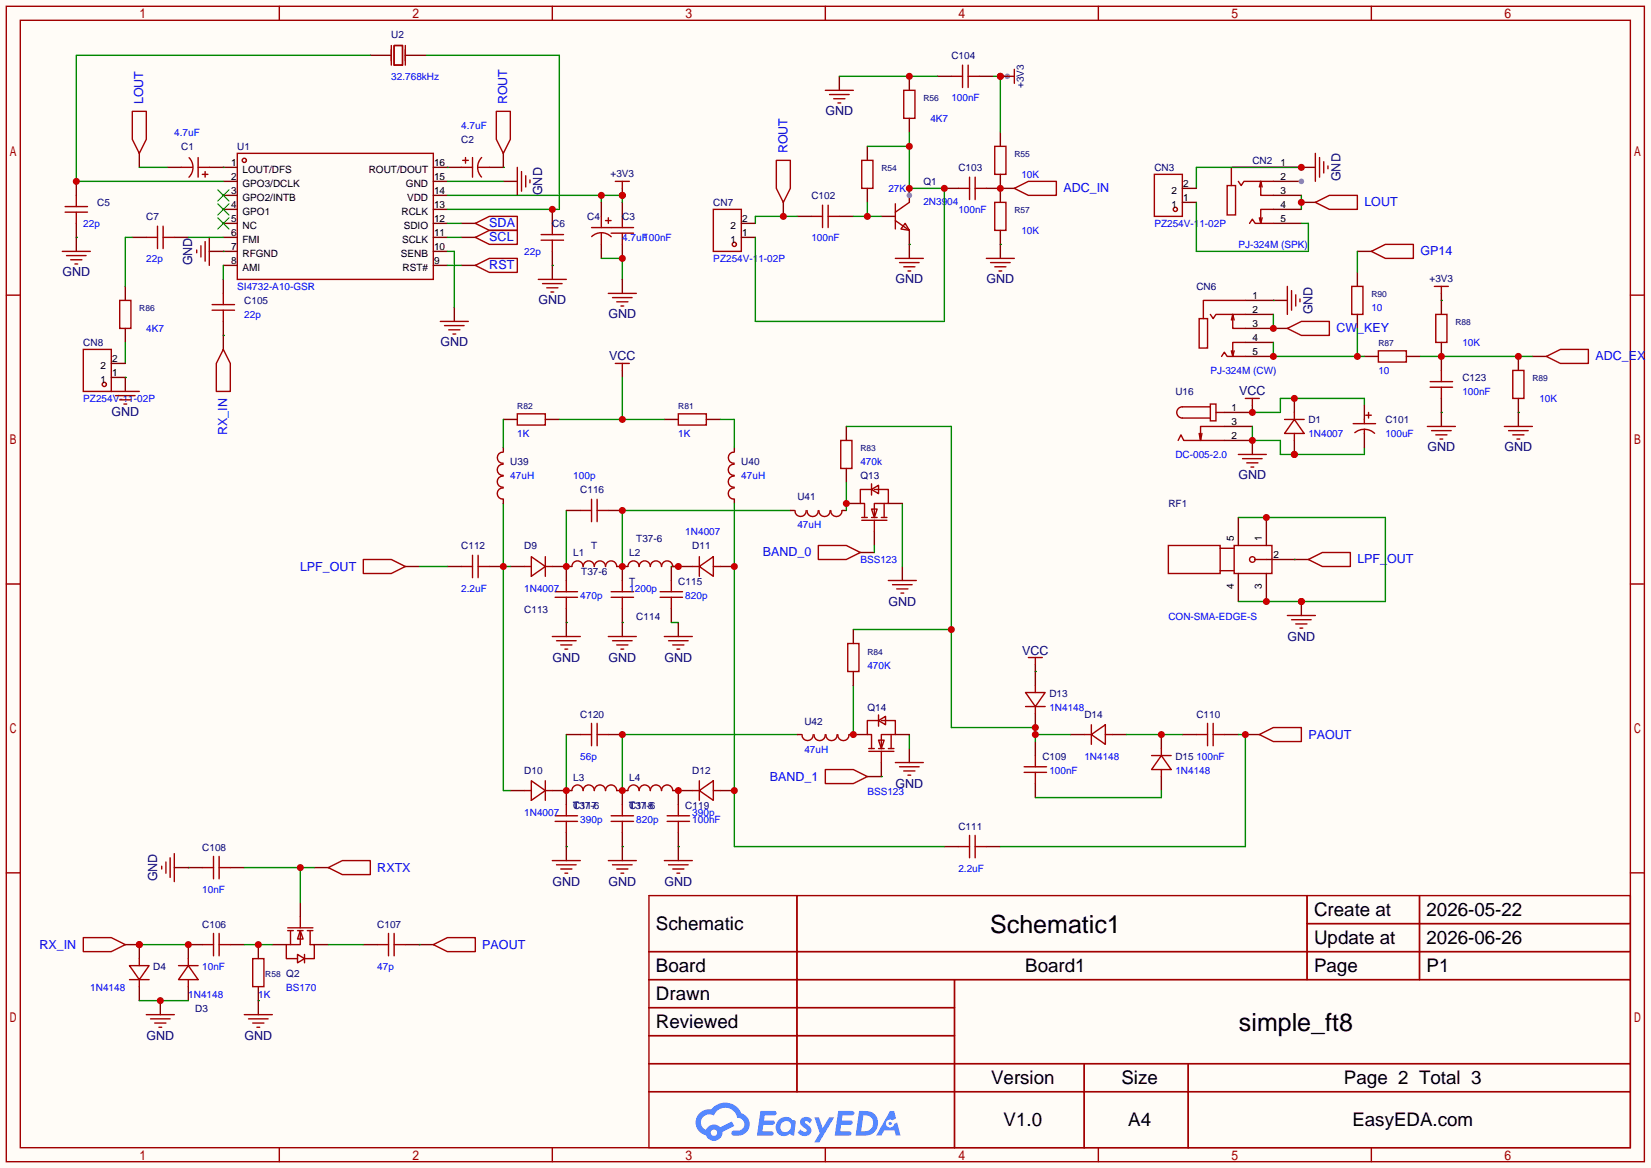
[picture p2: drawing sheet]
<svg xmlns="http://www.w3.org/2000/svg" width="300mm" height="212mm" viewBox="0 0 300 212" stroke-linecap="round" stroke-linejoin="round" font-family="sans-serif">
<path d="M0 0h299.5v211.8h-299.5z" fill="#fffcf7"/>
<g fill="none" stroke="#a10000" stroke-width=".25">
<path d="M1.1 1.1h297.2v209.6h-297.2zM3.7 3.7h292.1v204.5h-292.1zM50.7 1.1v2.6M100.2 1.1v2.6M149.7 1.1v2.6M199.3 1.1v2.6M248.8 1.1v2.6M1.1 53.5h2.6M295.8 53.5h2.5M1.1 105.9h2.6M295.8 105.9h2.5M1.1 158.3h2.6"/>
<path d="M295.8 158.3h2.5M117.7 162.4h178.1v45.8h-178.1zM117.7 172.6h178.1M117.7 177.7h178.1M144.6 162.4v35.6M173.2 177.7v30.5M237.1 162.4v15.3M237.1 167.5h58.7M257.5 162.4v15.3M117.7 182.8h55.5M117.7 192.9h178.1M117.7 187.8h55.5"/>
<path d="M117.7 198h178.1M196.7 192.9v15.3M215.6 192.9v15.3M50.7 208.2v2.5M100.2 208.2v2.5M149.7 208.2v2.5M199.3 208.2v2.5M248.8 208.2v2.5"/>
</g>
<g fill="#5487ff">
<path d="M145.5 202.8a1.3 1.3 0 0 1 1.8 .3l-.4 .6a.54 .54 0 0 0-.9-.2l.1 .2a1.58 1.58 0 0 1 1.1 1.6 1.43 1.43 0 0 1-2.5 .1l.5-.6a.64 .64 0 0 0 .5 .5 .64 .64 0 0 0 .7-.3l-.2-.2a1.6 1.6 0 0 1-1-1.6z"/>
<path d="M147.7 202.7h.9l.7 1.9 1.1-1.9h.9l-2.7 4.5h-.9l1-1.7z"/>
<path d="M138 201.5h1.6a1.31 1.31 0 0 1 1.2 .2 .4 .4 0 0 1-.3 .6h-1.8l-.1 .9h1.6a.4 .4 0 0 1 .4 .4 .4 .4 0 0 1-.4 .4h-1.7l-.2 1.2h.8a1.23 1.23 0 0 1 1.2 .2 .39 .39 0 0 1-.3 .6h-2.7z"/>
<path d="M152.1 201.5h1.6a1.32 1.32 0 0 1 1.3 .2 .39 .39 0 0 1-.4 .6h-1.7l-.2 .9h1.7a.4 .4 0 0 1 .3 .4 .4 .4 0 0 1-.4 .4h-1.7l-.2 1.2h.8a1.23 1.23 0 0 1 1.2 .2 .39 .39 0 0 1-.3 .6h-2.7z"/>
<path d="M161.5 201.5h.7l.4 1.3-.7 .4a.75 .75 0 0 0-1.1 .3 .75 .75 0 0 0 .5 1 .75 .75 0 0 0 .9-.6l.6-.3 .6 2.4h-.9l-.2-1h-1.9l-.5 1h-.9z"/>
<path d="M155.9 201.5l-.7 4.5h1.5a2.27 2.27 0 0 0 2.6-2.3 2.27 2.27 0 0 0-2.7-2.2zM156.6 202.3a1.5 1.5 0 0 1 1.8 1.5 1.5 1.5 0 0 1-1.9 1.4h-.3z"/>
<path d="M141.3 203.1a1.62 1.62 0 0 0-.4 2.1 1.62 1.62 0 0 0 2 .7l.4-.3 .3 .3 .5 .1 .3-2.5-.2-.3h-.4a1.58 1.58 0 0 0-2.5-.1zM141.9 203.6a.99 .99 0 0 1 1.6 .3 .99 .99 0 0 1-.9 1.4 .94 .94 0 0 1-1-.5 .94 .94 0 0 1 .3-1.2z"/>
<path d="M126.9 201.9a2.37 2.37 0 0 0 1.2 4 1.54 1.54 0 0 0 1.7 1 1.54 1.54 0 0 0 1.3-1.6l2.1-1.1-.5-.8-2 1.1a1.57 1.57 0 0 0-2.6 .4 1.5 1.5 0 0 1-.8-2.1 1.5 1.5 0 0 1 2.2-.5 2.23 2.23 0 0 1 2.3-1.4 2.23 2.23 0 0 1 2 1.8 1.16 1.16 0 0 1 1.2 1.1 1.16 1.16 0 0 1-1 1.3h-.7a.47 .47 0 0 0-.6 .3 .47 .47 0 0 0 .4 .6 2.23 2.23 0 0 0 2.3-.7 2.23 2.23 0 0 0 .4-2.3 2.16 2.16 0 0 0-1.3-1.1 3.2 3.2 0 0 0-5.4-.7l-1.2 .1zM129 205.4a.58 .58 0 0 1 1.1 0 .58 .58 0 0 1-1.1 0z"/>
<circle cx="161.5" cy="203.8" r=".28"/>
</g>
<g fill="none" stroke="#a10000" stroke-width=".25">
<path d="M71 8.3v3.5M71.5 8.3h1.5v3.5h-1.5zM73.5 8.3v3.5M24 20.2h2.5v5.1l-1.2 2.5-1.3-2.5zM32.9 30.4h2M34.3 28.6a2.54 2.54 0 0 1 0 3.5M35.9 28.6v3.5M35.9 30.4h2.1M36.7 31.6h1M37.2 31.1v1M43.1 27.8h35.5v22.9h-35.5zM83.7 30.4h2"/>
<path d="M83.9 29.1h1.1M84.5 28.6v1M85.7 28.6v3.5M86.7 30.4h2.1M87.4 28.6a2.54 2.54 0 0 0 0 3.5M90 20.2h2.6v5.1l-1.3 2.5-1.3-2.5zM93.9 30.4v5M94.6 31.1v3.6M95.4 31.9v2M96.1 32.6v.5M112.9 39.2v2.1M35.7 45.3v.5"/>
<path d="M36.4 44.6v2M37.2 43.8v3.6M38 43.1v5M79.9 58.3h5.1M80.6 59.1h3.6M81.4 59.8h2M110.9 42.3h4M110.9 41.3h4M112.9 42.3v2M82.2 60.6h.5"/>
<circle cx="44.3" cy="29.1" r=".38"/>
</g>
<g fill="none" stroke="#870000" stroke-width=".25">
<path d="M67.2 10h3.8M73.5 10h3.8M25.3 27.8v2.6M30.4 30.4h2.5M38 30.4h5.1M40.5 32.9h2.6M40.5 35.4h2.6M40.5 38h2.6M78.6 30.4h5.1M78.6 32.9h2.6M78.6 35.4h2.6M78.6 38h2.6"/>
<path d="M91.3 27.8v2.6h-2.5M91.3 32.9h2.6M112.9 36.7v2.5M38 45.6h5.1M40.5 40.5h2.6M40.5 43.1h2.6M40.5 48.1h2.6M78.6 40.5h2.6M78.6 43.1h2.6M78.6 45.6h2.6M78.6 48.1h2.6M82.4 55.8v2.5"/>
<path d="M112.9 44.3v2.6"/>
</g>
<path d="M39.5 34.4l2 2M39.5 37l2 2M39.5 39.5l2 2M41.5 34.4l-2 2M41.5 37l-2 2M41.5 39.5l-2 2" fill="none" stroke="#3c3" stroke-width=".25"/>
<path d="M67.2 10h-53.4v22.9h26.7M77.3 10h24.2v28h-20.3M25.3 30.4h5.1M40.5 30.4h.1M81.2 30.4h.1M81.2 35.4h31.7v1.3M91.3 30.4h.1M109.1 35.4v1.3M40.5 45.6h.1M81.2 45.6h1.2v10.2" fill="none" stroke="#008700" stroke-width=".25"/>
<g fill="#c00">
<circle cx="112.9" cy="35.4" r=".63"/>
<circle cx="109.1" cy="35.4" r=".63"/>
</g>
<path d="M109.1 39.2v2.1M110.4 39.5v1M107.3 41.3h3.6M107.3 42.9a2.54 2.54 0 0 1 3.6 0M109.1 42.3v2M109.9 40h1" fill="none" stroke="#a10000" stroke-width=".25"/>
<path d="M109.1 36.7v2.5M109.1 44.3v2.6" fill="none" stroke="#870000" stroke-width=".25"/>
<path d="M109.1 46.9h3.8v3.8" fill="none" stroke="#008700" stroke-width=".25"/>
<circle cx="112.9" cy="46.9" r=".63" fill="#c00"/>
<path d="M112.9 34.2v1.2" fill="none" stroke="#870000" stroke-width=".25"/>
<circle cx="112.9" cy="35.4" r=".63" fill="#c00"/>
<path d="M11.8 38.5h4.1M11.8 37.5h4.1M13.8 35.4v2.1M111.6 32.9h2.6M112.9 32.9v1.3M110.4 53.2h5M111.1 54h3.6M111.9 54.7h2M112.6 55.5h.6" fill="none" stroke="#a10000" stroke-width=".25"/>
<path d="M13.8 32.9v2.5M13.8 40.5v2.6M112.9 50.7v2.5" fill="none" stroke="#870000" stroke-width=".25"/>
<circle cx="13.8" cy="32.9" r=".63" fill="#c00"/>
<path d="M13.8 38.5v2M98.2 43.6h4M98.2 42.5h4M100.2 40.5v2" fill="none" stroke="#a10000" stroke-width=".25"/>
<path d="M100.2 38v2.5M100.2 45.6v2.5" fill="none" stroke="#870000" stroke-width=".25"/>
<circle cx="100.2" cy="38" r=".63" fill="#c00"/>
<g fill="none" stroke="#a10000" stroke-width=".25">
<path d="M11.3 45.6h5.1M12.1 46.4h3.5M12.8 47.1h2.1M13.6 47.9h.5M26.5 43.1h2.1M28.6 41v4.1M29.6 41v4.1M29.6 43.1h2M86.2 48.1l2.6-1.2h5.1v2.5h-5.1zM86.2 40.5l2.6-1.3h5.1v2.6h-5.1zM86.2 43.1l2.6-1.3h5.1v2.5h-5.1zM97.7 50.7h5"/>
<path d="M98.4 51.4h3.6M99.2 52.2h2M99.9 53h.6M100.2 43.6v2M212 98.9h9.4v5.1h-9.4zM221.4 99.4h2.5M223.9 98.9h6.9v5.1h-6.9zM221.4 103.5h2.5M227.7 101.5h2M237.4 101.5l2.5-1.3h5.1v2.5h-5.1z"/>
<circle cx="227.2" cy="101.5" r=".51"/>
</g>
<path d="M13.8 43.1v2.5M24 43.1h2.5M31.6 43.1h2.6M83.7 43.1h2.5M83.7 48.1h2.5M83.7 40.5h2.5M100.2 48.1v2.6M224.7 93.9v5M229.7 93.9v5M224.7 104v5.1M229.7 101.5h7.7M229.7 104v5.1" fill="none" stroke="#870000" stroke-width=".25"/>
<path d="M13.8 43.1h.1M34.2 43.1h6.3M81.2 43.1h2.5M81.2 40.5h2.5M81.2 48.1h2.5M100.2 48.1h.1M224.7 93.9h26.6v15.2h-26.6M234.8 101.5h.1" fill="none" stroke="#008700" stroke-width=".25"/>
<g fill="#c00">
<circle cx="229.7" cy="93.9" r=".63"/>
<circle cx="236.1" cy="109.1" r=".63"/>
<circle cx="229.7" cy="109.1" r=".63"/>
</g>
<path d="M236.1 109.1v2.5" fill="none" stroke="#870000" stroke-width=".25"/>
<circle cx="236.1" cy="109.1" r=".63" fill="#c00"/>
<path d="M228.5 33.9l.2-1v2.5h2.3M228.7 32.9l.3 1M229 39.5l-.3 1M231 38h-2.3v2.5l-.2-1M233.6 111.6h5M234.3 112.4h3.6M235.1 113.2h2M235.8 113.9h.5" fill="none" stroke="#a10000" stroke-width=".25"/>
<path d="M231 38h5.1M231 35.4h5.1M231 32.9h5.1M231 40.5h5.1" fill="none" stroke="#870000" stroke-width=".25"/>
<circle cx="236.1" cy="32.9" r=".51" fill="#999"/>
<path d="M231 30.4h5.1M222.1 74.8h5.1M222.1 77.3h5.1M222.1 79.9h5.1v2.5" fill="none" stroke="#870000" stroke-width=".25"/>
<g fill="none" stroke="#a10000" stroke-width=".25">
<path d="M222.6 33.7h1.6v5.3h-1.6zM224.7 32.9l.5 .8 .5-.8h5.3M231 30.4h-7.6v3.3M226.7 40.5l.5-.7 .5 .7h3.3M213.7 79.9l.5-1 .6 1h7.3M218.1 78.6l-.3 1.3M219.6 73.3h1v3h-1zM219.6 73.8h-5.1a1.02 1.02 0 0 0-1 1 1.02 1.02 0 0 0 1 1h5.1M220.6 74.8h1.5M222.1 77.3h-4.3v2.6l-.2-1.3M224.7 82.4h5M225.4 83.2h3.6"/>
<path d="M226.2 83.9h2M226.9 84.7h.6"/>
</g>
<path d="M227.2 77.3v2.6h5.1v2.5h15.2v-1.2" fill="none" stroke="#008700" stroke-width=".25"/>
<g fill="#c00">
<circle cx="227.2" cy="79.9" r=".63"/>
<circle cx="234.8" cy="82.4" r=".63"/>
</g>
<path d="M227.2 73.5v1.3M234.8 79.9v2.5" fill="none" stroke="#870000" stroke-width=".25"/>
<path d="M225.9 72.3h2.6M227.2 72.3v1.2" fill="none" stroke="#a10000" stroke-width=".25"/>
<circle cx="234.8" cy="82.4" r=".63" fill="#c00"/>
<path d="M234.8 72.3v2.5" fill="none" stroke="#870000" stroke-width=".25"/>
<path d="M233 76.1h3.6M234.8 76.1l1.8 2.5h-3.6zM234.8 74.8v1.3M234.8 78.6v1.3" fill="none" stroke="#a10000" stroke-width=".25"/>
<path d="M247.5 73.5v-1.2h-15.2v2.5h-5.1" fill="none" stroke="#008700" stroke-width=".25"/>
<g fill="#c00">
<circle cx="227.2" cy="74.8" r=".63"/>
<circle cx="234.8" cy="72.3" r=".63"/>
</g>
<path d="M236.1 30.4h2.5M236.1 36.7h2.5M247.5 73.5v2.6M247.5 78.6v2.6" fill="none" stroke="#870000" stroke-width=".25"/>
<path d="M238.6 27.8v5.1M239.4 28.6v3.5M240.2 29.3v2.1M240.9 30.1v.5M245.5 76.8h4.1M245.8 78.5a2.74 2.74 0 0 1 3.6 .1M247.5 76.1v.7M247.5 77.9v.7M247.8 75.3h1M248.3 74.8v1" fill="none" stroke="#a10000" stroke-width=".25"/>
<path d="M236.1 35.4v2.6" fill="none" stroke="#008700" stroke-width=".25"/>
<circle cx="236.1" cy="36.7" r=".63" fill="#c00"/>
<path d="M238.6 36.7l2.6-1.3h5.1v2.6h-5.1z" fill="none" stroke="#a10000" stroke-width=".25"/>
<path d="M236.1 30.4h-19.1v3.8" fill="none" stroke="#008700" stroke-width=".25"/>
<circle cx="236.1" cy="30.4" r=".63" fill="#c00"/>
<g fill="none" stroke="#a10000" stroke-width=".25">
<path d="M209.4 31.6h5.1v7.6h-5.1zM217.6 57.8h1.5v5.3h-1.5zM219.6 57l.5 .8 .5-.8h5.3M223.4 58l.2-1v2.6h2.3M223.6 57l.3 1M225.9 54.5h-7.6v3.3M233.6 51.9v5.1M234.3 52.7v3.6M235.1 53.5v2M235.8 54.2v.5M221.6 64.6l.5-.7 .5 .7h3.3M223.9 63.6l-.3 1"/>
<path d="M225.9 62.1h-2.3v2.5l-.2-1"/>
<circle cx="213.2" cy="38" r=".38"/>
</g>
<path d="M214.5 36.7h2.5M214.5 34.2h2.5M225.9 59.6h7.7M225.9 57h5.1M225.9 54.5h7.7M225.9 64.6h5.1M225.9 62.1h5.1" fill="none" stroke="#870000" stroke-width=".25"/>
<path d="M231 54.5h.1M231 57v2.6" fill="none" stroke="#008700" stroke-width=".25"/>
<circle cx="231" cy="59.6" r=".63" fill="#c00"/>
<g fill="none" stroke="#a10000" stroke-width=".25">
<path d="M164 16.4h2v5.1h-2zM172.6 13.8h2M174.6 11.8v4.1M175.6 11.8v4.1M175.6 13.8h2.1M129.4 38h5.1v7.6h-5.1zM147.2 39.2h2M149.2 37.2v4.1M150.2 37.2v4.1M150.2 39.2h2.1M156.3 29.1h2.1v5.1h-2.1zM162.4 37v4.5"/>
<path d="M165 36.7l-2.6 1.8M173.9 34.2h2M175.9 32.1v4.1M176.9 32.1v4.1M176.9 34.2h2M180.5 26.5h2v5.1h-2zM180.5 36.7h2v5.1h-2zM162.4 40l2.6 1.8M162.4 46.9h5.1M163.2 47.6h3.6M164 48.4h2M164.2 40.5l.8 1.3-1.6-.3z"/>
<path d="M164.7 49.1h.5M233.6 59.6l2.5-1.3h5.1v2.5h-5.1zM280.5 64.6l2.6-1.2h5.1v2.5h-5.1z"/>
<circle cx="133.2" cy="44.3" r=".38"/>
</g>
<g fill="none" stroke="#870000" stroke-width=".25">
<path d="M165 13.8v2.6M170.1 13.8h2.5M177.7 13.8h2.5M144.7 39.2h2.5M152.3 39.2h2.5M157.4 26.5v2.6M157.4 34.2v2.5M159.9 39.2h2.5M165 21.5v2.5M165 34.2v2.5M171.3 34.2h2.6M178.9 34.2h2.6"/>
<path d="M181.5 24v2.5M181.5 31.6v5.1M134.5 43.1h2.5M134.5 40.5h2.5M165 41.8v5.1M181.5 41.8v2.5M278 64.6h2.5"/>
</g>
<path d="M144.7 39.2h-7.7v1.3M154.8 39.2h5.1M157.4 36.7v2.5M165 44.3h.1" fill="none" stroke="#008700" stroke-width=".25"/>
<circle cx="157.4" cy="39.2" r=".63" fill="#c00"/>
<path d="M157.4 26.5h7.6M165 34.2h6.3v24.1h-34.3v-15.2M165 24v11.4" fill="none" stroke="#008700" stroke-width=".25"/>
<g fill="#c00">
<circle cx="171.3" cy="34.2" r=".63"/>
<circle cx="165" cy="34.2" r=".63"/>
<circle cx="165" cy="26.5" r=".63"/>
</g>
<circle cx="165" cy="35.4" r=".51" fill="#999"/>
<path d="M180.2 13.8h2.6M181.5 13.8v10.2M181.5 34.2h.1" fill="none" stroke="#008700" stroke-width=".25"/>
<circle cx="181.5" cy="13.8" r=".63" fill="#c00"/>
<circle cx="182.8" cy="13.8" r=".51" fill="#999"/>
<path d="M152.3 13.8v2.6" fill="none" stroke="#870000" stroke-width=".25"/>
<path d="M149.7 16.4h5.1M150.5 17.1h3.6M151.3 17.9h2M152 18.7h.5" fill="none" stroke="#a10000" stroke-width=".25"/>
<path d="M152.3 13.8h17.8" fill="none" stroke="#008700" stroke-width=".25"/>
<circle cx="165" cy="13.8" r=".63" fill="#c00"/>
<path d="M181.5 13.8h1.3" fill="none" stroke="#870000" stroke-width=".25"/>
<circle cx="181.5" cy="13.8" r=".63" fill="#c00"/>
<path d="M182.8 13.8h1.2M184 12.6v2.5M178.9 46.9h5.1M179.7 47.6h3.6M180.5 48.4h2M181.2 49.1h.5" fill="none" stroke="#a10000" stroke-width=".25"/>
<path d="M142.1 36.7v2.5M181.5 44.3v2.6" fill="none" stroke="#870000" stroke-width=".25"/>
<path d="M181.5 44.3h.1" fill="none" stroke="#008700" stroke-width=".25"/>
<circle cx="142.1" cy="39.2" r=".63" fill="#c00"/>
<g fill="none" stroke="#a10000" stroke-width=".25">
<path d="M140.8 29.1h2.6v5.1l-1.3 2.5-1.3-2.5zM38.5 55.2h4M38.5 56.3h4M40.5 53.2v2M40.5 56.3v2M40.5 63.4l1.3 2.5v5.1h-2.6v-5.1zM108.3 90.6v4M100.7 108.3h4.1M100.7 107.3h4.1M102.7 105.3v2M102.7 108.3v2.1M110.9 108.3h4"/>
<path d="M110.9 107.3h4M112.9 105.3v2M112.9 108.3v2.1M119.8 108.3h4M119.8 107.3h4M121.8 105.3v2M121.8 108.3v2.1"/>
</g>
<path d="M40.5 50.7v2.5M40.5 58.3v5.1M110.4 92.6h2.5M102.7 102.7v2.6M102.7 110.4v2.5M112.9 102.7v2.6M112.9 110.4v2.5M121.8 102.7v2.6M121.8 110.4v2.5" fill="none" stroke="#870000" stroke-width=".25"/>
<path d="M40.5 48.1v2.6M102.7 92.6v10.1M143.4 92.6h-30.5v10.1M121.8 102.7h1.3" fill="none" stroke="#008700" stroke-width=".25"/>
<circle cx="112.9" cy="92.6" r=".63" fill="#c00"/>
<g fill="none" stroke="#a10000" stroke-width=".25">
<path d="M105.3 92.6h2M107.3 90.6v4M108.3 92.6h2.1M100.2 115.4h5.1M101 116.2h3.5M101.7 117h2.1M102.5 117.7h.5M110.4 115.4h5M111.1 116.2h3.6M111.9 117h2M112.6 117.7h.6M120.5 115.4h5.1"/>
<path d="M121.3 116.2h3.5M122 117h2.1M122.8 117.7h.5M108.3 131.2v4.1M100.7 149h4.1M100.7 148h4.1M102.7 145.9v2.1M102.7 149v2M110.9 149h4M110.9 148h4M112.9 145.9v2.1M112.9 149v2"/>
<path d="M121 149h4.1M121 148h4.1M123.1 145.9v2.1M123.1 149v2"/>
</g>
<path d="M102.7 92.6h2.6M102.7 112.9v2.5M112.9 112.9v2.5M123.1 112.9v2.5M110.4 133.2h2.5M102.7 143.4v2.5M102.7 151v2.5M112.9 143.4v2.5M112.9 151v2.5M123.1 143.4v2.5M123.1 151v2.5" fill="none" stroke="#870000" stroke-width=".25"/>
<path d="M102.7 112.9h.1M112.9 112.9h.1M121.8 112.9h1.3M102.7 133.2v10.2M144.7 133.2h-31.8v10.2M123.1 143.4h.1" fill="none" stroke="#008700" stroke-width=".25"/>
<circle cx="112.9" cy="133.2" r=".63" fill="#c00"/>
<g fill="none" stroke="#a10000" stroke-width=".25">
<path d="M93.9 75.1h5v2h-5zM111.6 65.9h2.6M112.9 65.9v1.3M123.1 75.1h5v2h-5zM91.3 86.3a1.01 1.01 0 0 0-1.1 1.1 1.01 1.01 0 0 0 1.1 1M91.3 84.2a1.01 1.01 0 0 0-1.1 1 1.01 1.01 0 0 0 1.1 1M91.3 82a1.01 1.01 0 0 0-1.1 1 1.01 1.01 0 0 0 1.1 1M91.3 88.5a1.01 1.01 0 0 0-1.1 1 1.01 1.01 0 0 0 1.1 1M133.2 86.3a1.01 1.01 0 0 0-1.1 1.1 1.01 1.01 0 0 0 1.1 1M133.2 84.2a1.01 1.01 0 0 0-1.1 1 1.01 1.01 0 0 0 1.1 1M133.2 82a1.01 1.01 0 0 0-1.1 1 1.01 1.01 0 0 0 1.1 1M133.2 88.5a1.01 1.01 0 0 0-1.1 1 1.01 1.01 0 0 0 1.1 1"/>
<path d="M95.1 102.7h1.3M96.4 101l2.5 1.7-2.5 1.8zM98.9 102.7h1.3M98.9 101v3.5M125.6 102.7h1.3M126.9 102.7l2.5-1.7v3.5zM126.9 101v3.5M129.4 102.7h1.3M105.3 133.2h2M107.3 131.2v4.1M108.3 133.2h2.1M95.1 143.4h1.3"/>
<path d="M96.4 141.6l2.5 1.8-2.5 1.8zM98.9 141.6v3.6M98.9 143.4h1.3M100.2 156.1h5.1M101 156.8h3.5M101.7 157.6h2.1M102.5 158.4h.5M110.4 156.1h5M111.1 156.8h3.6M111.9 157.6h2M112.6 158.4h.6M120.5 156.1h5.1"/>
<path d="M121.3 156.8h3.5M122 157.6h2.1M122.8 158.4h.5M125.6 143.4h1.3M126.9 143.4l2.5-1.8v3.6zM126.9 141.6v3.6M129.4 143.4h1.3"/>
</g>
<g fill="none" stroke="#870000" stroke-width=".25">
<path d="M91.3 76.1h2.6M98.9 76.1h2.6M112.9 67.2v1.3M120.5 76.1h2.6M128.1 76.1h2.6M91.3 81.2v.7M91.3 90.6v.7M133.2 81.2v.7M133.2 90.6v.7M92.6 102.7h2.5M100.2 102.7h2.5M123.1 102.7h2.5"/>
<path d="M130.7 102.7h2.5M102.7 133.2h2.6M92.6 143.4h2.5M100.2 143.4h2.5M102.7 153.5v2.6M112.9 153.5v2.6M123.1 153.5v2.6M123.1 143.4h2.5M130.7 143.4h2.5"/>
</g>
<path d="M91.3 76.1v5.1M101.5 76.1h19M112.9 68.5v7.6M130.7 76.1h2.5v5.1M91.3 91.3v52.1h1.3M91.3 102.7h1.3M102.7 153.5h.1M112.9 153.5h.1M123.1 153.5h.1" fill="none" stroke="#008700" stroke-width=".25"/>
<circle cx="112.9" cy="76.1" r=".63" fill="#c00"/>
<g fill="none" stroke="#870000" stroke-width=".25">
<path d="M153.5 77.3v2.6M143.4 92.6h.7M152.8 92.6h.7M153.5 85v2.5M154.8 114.2v2.5M156.1 100.2h2.5M163.7 102.7v2.6M144.7 133.2h.7M154.1 133.2h.7M154.8 121.8v2.5M165 135.8v2.5M187.8 121.8v2.5"/>
<path d="M187.8 129.4v2.6M187.8 134.5v2.5M194.2 133.2h2.5M201.8 133.2h2.5M210.7 133.2v2.6M214.5 133.2h2.5M222.1 133.2h2.6M157.4 140.8h2.5M187.8 142.1v2.6M210.7 140.8v2.6"/>
</g>
<g fill="none" stroke="#a10000" stroke-width=".25">
<path d="M152.5 79.9h2.1v5.1h-2.1zM144.2 92.6a1.01 1.01 0 0 0 1 1.1 1.01 1.01 0 0 0 1.1-1.1M146.4 92.6a1.01 1.01 0 0 0 1 1.1 1.01 1.01 0 0 0 1-1.1M148.5 98.9h5l2.6 1.3-2.6 1.3h-5zM148.6 92.6a1.01 1.01 0 0 0 1 1.1 1.01 1.01 0 0 0 1-1.1M150.7 92.6a1.01 1.01 0 0 0 1 1.1 1.01 1.01 0 0 0 1.1-1.1M153.8 116.7h2v5.1h-2zM161.2 105.3h5M161.9 106h3.6M162.7 106.8h2M163.4 107.6h.6M145.5 133.2a1.01 1.01 0 0 0 1 1.1 1.01 1.01 0 0 0 1-1.1"/>
<path d="M147.7 133.2a1.01 1.01 0 0 0 1 1.1 1.01 1.01 0 0 0 1-1.1M149.7 139.6h5.1l2.6 1.2-2.6 1.3h-5.1zM149.8 133.2a1.01 1.01 0 0 0 1.1 1.1 1.01 1.01 0 0 0 1-1.1M152 133.2a1.01 1.01 0 0 0 1 1.1 1.01 1.01 0 0 0 1-1.1M162.4 138.3h5.1M163.2 139.1h3.6M164 139.8h2M185.8 139.1h4.1M186.1 125.6h3.5l-1.8 2.5zM186.1 128.1h3.5M187.8 124.3v1.3M187.8 128.1v1.3"/>
<path d="M187.8 137v2.1M196.7 133.2h1.3M198 133.2l2.5-1.8v3.6zM198 131.4v3.6M200.5 133.2h1.3M208.9 137h3.6M210.7 137l1.8 2.6h-3.6zM210.7 135.8v1.2M210.7 139.6v1.2M217 133.2h2.1M219.1 131.2v4.1M220.1 133.2h2"/>
<path d="M220.1 131.2v4.1M164.7 140.6h.5M185.8 140.1h4.1M187.8 140.1v2"/>
</g>
<path d="M153.5 77.3h19.1v54.7h15.2v2.5M153.5 87.5v5.1M163.7 91.3v11.4M154.8 114.2h17.8M154.8 124.3v8.9M165 133.2v2.6M187.8 133.2h6.4" fill="none" stroke="#008700" stroke-width=".25"/>
<g fill="#c00">
<circle cx="172.6" cy="114.2" r=".63"/>
<circle cx="187.8" cy="132" r=".63"/>
<circle cx="187.8" cy="133.2" r=".63"/>
</g>
<path d="M204.3 133.2h10.2M210.7 143.4v1.3h-22.9" fill="none" stroke="#008700" stroke-width=".25"/>
<circle cx="210.7" cy="133.2" r=".63" fill="#c00"/>
<path d="M73.5 102.7h2.6M88.8 102.7h2.5M187.8 120.5v1.3M171.3 153.5h2.6M178.9 153.5h2.6" fill="none" stroke="#870000" stroke-width=".25"/>
<path d="M65.9 101.5h5.1l2.5 1.2-2.5 1.3h-5.1zM86.7 100.7v4.1M186.6 119.3h2.5M187.8 119.3v1.2M173.9 153.5h2M175.9 151.5v4.1M176.9 151.5v4.1M176.9 153.5h2" fill="none" stroke="#a10000" stroke-width=".25"/>
<path d="M187.8 121.8h.1M224.7 133.2h1.2v20.3h-44.4" fill="none" stroke="#008700" stroke-width=".25"/>
<circle cx="91.3" cy="102.7" r=".63" fill="#c00"/>
<path d="M83.7 102.7h2M85.7 100.7v4.1M86.7 102.7h2.1" fill="none" stroke="#a10000" stroke-width=".25"/>
<path d="M81.2 102.7h2.5M225.9 133.2h2.6" fill="none" stroke="#870000" stroke-width=".25"/>
<path d="M76.1 102.7h5.1" fill="none" stroke="#008700" stroke-width=".25"/>
<circle cx="225.9" cy="133.2" r=".63" fill="#c00"/>
<path d="M228.5 133.2l2.5-1.2h5.1v2.5h-5.1z" fill="none" stroke="#a10000" stroke-width=".25"/>
<path d="M133.2 91.3v62.2h38.1" fill="none" stroke="#008700" stroke-width=".25"/>
<g fill="#c00">
<circle cx="133.2" cy="102.7" r=".63"/>
<circle cx="133.2" cy="143.4" r=".63"/>
</g>
<path d="M217 36.7v8.9h20.4v-5.1h-1.3M25.3 171.3h8.9M44.3 171.3h5.1M59.6 171.3h6.3" fill="none" stroke="#008700" stroke-width=".25"/>
<g fill="none" stroke="#a10000" stroke-width=".25">
<path d="M36.7 157.4h2M38.7 155.3v4.1M39.8 155.3v4.1M39.8 157.4h2M59.6 157.4l2.5-1.3h5.1v2.5h-5.1zM32.4 175.1h3.5M34.2 175.1l1.7 2.6h-3.5zM34.2 173.9v1.2M34.2 177.7v1.2M36.7 171.3h2M38.7 169.3v4.1M39.8 169.3v4.1"/>
<path d="M39.8 171.3h2M52.2 168.3h4.6M52.2 168.8h1M52.7 168.8v2.5M54 173.1l1.2 .8-1.2 .7zM54 168.8h1M54.5 168.8l.5 1.5h-1zM54.5 168.8v2.5h-2.6v2.6h2.1M54.5 166.2v2.1M55.2 173.1v1.5M55.8 168.8h1M56.3 168.8v2.5h.7v2.6h-1.8"/>
<path d="M68.5 171.3h2M70.5 169.3v4.1M71.5 171.3h2M71.5 169.3v4.1"/>
</g>
<path d="M34.2 157.4h2.5M41.8 157.4h2.5M57 157.4h2.6M34.2 178.9v2.6M36.7 171.3h-2.5v2.6M41.8 171.3h2.5M49.4 171.3h2.5M54.5 163.7v2.5M57 171.3h2.6M65.9 171.3h2.6M73.5 171.3h2.6" fill="none" stroke="#870000" stroke-width=".25"/>
<g fill="#c00">
<circle cx="34.2" cy="171.3" r=".63"/>
<circle cx="25.3" cy="171.3" r=".63"/>
</g>
<path d="M25.3 171.3v2.6M25.3 178.9v2.6" fill="none" stroke="#870000" stroke-width=".25"/>
<path d="M23.5 175.1h3.6l-1.8 2.6zM23.5 177.7h3.6M25.3 173.9v1.2M25.3 177.7v1.2" fill="none" stroke="#a10000" stroke-width=".25"/>
<path d="M44.3 157.4h12.7M54.5 157.4v6.3M25.3 181.5h8.9" fill="none" stroke="#008700" stroke-width=".25"/>
<circle cx="54.5" cy="157.4" r=".63" fill="#c00"/>
<path d="M34.2 157.4h.1" fill="none" stroke="#008700" stroke-width=".25"/>
<path d="M31.6 157.4h2.6M29.1 181.5v2.5" fill="none" stroke="#870000" stroke-width=".25"/>
<path d="M29.3 157.1v.5M30.1 156.3v2.1M30.9 155.6v3.5M31.6 154.8v5.1" fill="none" stroke="#a10000" stroke-width=".25"/>
<circle cx="29.1" cy="181.5" r=".63" fill="#c00"/>
<path d="M26.5 184h5.1M27.3 184.8h3.6M28.1 185.5h2M28.8 186.3h.5" fill="none" stroke="#a10000" stroke-width=".25"/>
<path d="M22.7 171.3h2.6" fill="none" stroke="#870000" stroke-width=".25"/>
<circle cx="25.3" cy="171.3" r=".63" fill="#c00"/>
<path d="M15.1 170.1h5.1l2.5 1.2-2.5 1.3h-5.1zM78.6 171.3l2.6-1.2h5v2.5h-5z" fill="none" stroke="#a10000" stroke-width=".25"/>
<path d="M153.5 91.3h2.6M158.6 96.4v2.5M161.2 91.3h2.5M76.1 171.3h2.5" fill="none" stroke="#870000" stroke-width=".25"/>
<path d="M76.1 171.3h.1" fill="none" stroke="#008700" stroke-width=".25"/>
<circle cx="153.5" cy="91.3" r=".63" fill="#c00"/>
<path d="M156.3 93.9h1.1M156.3 94.4h4.6M158.1 87.8v2M158.1 88.8h-2v2.5h.7v2.6M158.1 88.8l1.3-.8v1.5zM158.1 92.3h1l-.5 1.6zM158.1 93.9h1M158.6 88.8h2.6v2.5h-2.6v2.6M158.6 94.4v2M159.9 93.9h1M160.4 91.3v2.6" fill="none" stroke="#a10000" stroke-width=".25"/>
<path d="M158.6 98.9v1.3" fill="none" stroke="#008700" stroke-width=".25"/>
<path d="M154.8 133.2h2.6M159.9 138.3v2.5M162.4 133.2h2.6" fill="none" stroke="#870000" stroke-width=".25"/>
<circle cx="154.8" cy="133.2" r=".63" fill="#c00"/>
<path d="M157.6 135.8h1M157.6 136.3h4.6M159.4 129.7v2M159.4 130.7h-2v2.5h.7v2.6M159.4 130.7l1.3-.8v1.5zM159.4 134.2h1l-.5 1.6zM159.4 135.8h1M159.9 130.7h2.5v2.5h-2.5v2.6M159.9 136.3v2M161.2 135.8h1M161.7 133.2v2.6" fill="none" stroke="#a10000" stroke-width=".25"/>
<path d="M159.9 140.8h.1" fill="none" stroke="#008700" stroke-width=".25"/>
<path d="M46.9 171.3v2.6M46.9 178.9v2.6" fill="none" stroke="#870000" stroke-width=".25"/>
<circle cx="46.9" cy="171.3" r=".63" fill="#c00"/>
<path d="M45.8 173.9h2.1v5h-2.1zM44.3 184h5.1M45.1 184.8h3.5M45.8 185.5h2.1M46.6 186.3h.5" fill="none" stroke="#a10000" stroke-width=".25"/>
<path d="M181.5 34.2h2.5M46.9 181.5v2.5" fill="none" stroke="#870000" stroke-width=".25"/>
<path d="M81.2 32.9h10.1M46.9 181.5h.1" fill="none" stroke="#008700" stroke-width=".25"/>
<circle cx="181.5" cy="34.2" r=".63" fill="#c00"/>
<path d="M184 34.2l2.6-1.3h5v2.5h-5zM21.7 54.5h2v5.1h-2zM260.5 57h2v5.1h-2zM250.1 63.6h5v2.1h-5zM259.5 69.2h4" fill="none" stroke="#a10000" stroke-width=".25"/>
<path d="M24 43.1h-1.3v8.8M22.7 62.1v3.8M40.5 60.8h.1M257.7 64.6h20.3" fill="none" stroke="#008700" stroke-width=".25"/>
<path d="M22.7 51.9v2.6M22.7 59.6v2.5M261.5 54.5v2.5M247.5 64.6h2.6M255.1 64.6h2.6M261.5 62.1v5.1" fill="none" stroke="#870000" stroke-width=".25"/>
<circle cx="261.5" cy="64.6" r=".63" fill="#c00"/>
<path d="M260.2 51.9h2.6M261.5 51.9v1.3M259 77.3h5M259.5 70.2h4M259.7 78.1h3.6M260.5 78.9h2M261.2 79.6h.5M261.5 67.2v2M261.5 70.2v2.1" fill="none" stroke="#a10000" stroke-width=".25"/>
<path d="M261.5 53.2v1.3M261.5 72.3v5M275.5 64.6v2.6M275.5 72.3v2.5" fill="none" stroke="#870000" stroke-width=".25"/>
<path d="M261.5 54.5h.1M261.5 74.8h.1" fill="none" stroke="#008700" stroke-width=".25"/>
<circle cx="275.5" cy="64.6" r=".63" fill="#c00"/>
<path d="M245.2 51.9h2.1v5.1h-2.1zM248.8 45.6l2.5-1.3h5.1v2.6h-5.1zM272.9 77.3h5.1M273.7 78.1h3.5M274.4 67.2h2.1v5.1h-2.1zM274.4 78.9h2.1M275.2 79.6h.5" fill="none" stroke="#a10000" stroke-width=".25"/>
<path d="M246.3 45.6h2.5M246.3 49.4v2.5M246.3 57v2.6M275.5 74.8v2.5" fill="none" stroke="#870000" stroke-width=".25"/>
<path d="M246.3 59.6v5M231 62.1v2.5h16.5M275.5 74.8h.1" fill="none" stroke="#008700" stroke-width=".25"/>
<g fill="#c00">
<circle cx="231" cy="64.6" r=".63"/>
<circle cx="246.3" cy="64.6" r=".63"/>
</g>
<path d="M246.3 45.6v3.8M22.7 68.5h.1" fill="none" stroke="#008700" stroke-width=".25"/>
<g fill="none" stroke="#a10000" stroke-width=".25">
<path d="M15.1 63.4h5.1v7.6h-5.1zM20.2 71h5.1M21 71.8h3.5M21.7 72.5h2M22.5 73.3h.5"/>
<circle cx="18.9" cy="69.7" r=".38"/>
</g>
<path d="M20.2 68.5h2.5v2.5M20.2 65.9h2.5M122 102.7h1.1" fill="none" stroke="#870000" stroke-width=".25"/>
<circle cx="123.1" cy="102.7" r=".63" fill="#c00"/>
<path d="M112.9 102.7h1M102.7 143.4h1.1M111.9 143.4h1" fill="none" stroke="#870000" stroke-width=".25"/>
<path d="M113.9 102.7a1.02 1.02 0 0 1 1-1 1.02 1.02 0 0 1 1.1 1 1.02 1.02 0 0 1 1-1 1.02 1.02 0 0 1 1 1 1.02 1.02 0 0 1 1-1 1.02 1.02 0 0 1 1 1 1.02 1.02 0 0 1 1-1 1.02 1.02 0 0 1 1 1" fill="none" stroke="#a10000" stroke-width=".25"/>
<circle cx="102.7" cy="143.4" r=".63" fill="#c00"/>
<path d="M103.8 143.4a1.02 1.02 0 0 1 1-1 1.02 1.02 0 0 1 1 1 1.02 1.02 0 0 1 1-1 1.02 1.02 0 0 1 1 1 1.02 1.02 0 0 1 1-1 1.02 1.02 0 0 1 1.1 1 1.02 1.02 0 0 1 1-1 1.02 1.02 0 0 1 1 1" fill="none" stroke="#a10000" stroke-width=".25"/>
<path d="M122 143.4h1.1" fill="none" stroke="#870000" stroke-width=".25"/>
<circle cx="123.1" cy="143.4" r=".63" fill="#c00"/>
<path d="M112.9 143.4h1" fill="none" stroke="#870000" stroke-width=".25"/>
<circle cx="112.9" cy="143.4" r=".63" fill="#c00"/>
<path d="M113.9 143.4a1.02 1.02 0 0 1 1-1 1.02 1.02 0 0 1 1.1 1 1.02 1.02 0 0 1 1-1 1.02 1.02 0 0 1 1 1 1.02 1.02 0 0 1 1-1 1.02 1.02 0 0 1 1 1 1.02 1.02 0 0 1 1-1 1.02 1.02 0 0 1 1 1" fill="none" stroke="#a10000" stroke-width=".25"/>
<path d="M111.9 102.7h1" fill="none" stroke="#870000" stroke-width=".25"/>
<circle cx="112.9" cy="102.7" r=".63" fill="#c00"/>
<path d="M102.7 102.7h1.1" fill="none" stroke="#870000" stroke-width=".25"/>
<circle cx="102.7" cy="102.7" r=".63" fill="#c00"/>
<path d="M103.8 102.7a1.02 1.02 0 0 1 1-1 1.02 1.02 0 0 1 1 1 1.02 1.02 0 0 1 1-1 1.02 1.02 0 0 1 1 1 1.02 1.02 0 0 1 1-1 1.02 1.02 0 0 1 1.1 1 1.02 1.02 0 0 1 1-1 1.02 1.02 0 0 1 1 1" fill="none" stroke="#a10000" stroke-width=".25"/>
<g font-size="4.5">
<text x="179.6" y="169.2">Schematic1</text>
<text x="224.8" y="187">simple_ft8</text>
</g>
<g font-size="3.4">
<text x="238.4" y="166.1">Create at</text>
<text x="258.8" y="166.1">2026-05-22</text>
<text x="119" y="168.7">Schematic</text>
<text x="238.4" y="171.2">Update at</text>
<text x="258.8" y="171.2">2026-06-26</text>
<text x="119" y="176.3">Board</text>
<text x="186" y="176.3">Board1</text>
<text x="238.4" y="176.3">Page</text>
<text x="258.8" y="176.3">P1</text>
<text x="119" y="181.4">Drawn</text>
<text x="119" y="186.5">Reviewed</text>
<text x="179.8" y="196.6">Version</text>
<text x="203.5" y="196.6">Size</text>
<text x="243.8" y="196.6">Page 2 Total 3</text>
<text x="182.1" y="204.2">V1.0</text>
<text x="204.7" y="204.2">A4</text>
<text x="245.3" y="204.2">EasyEDA.com</text>
</g>
<g font-size="2.3" fill="#00f">
<text x="26" y="18.9" transform="rotate(-90 26 18.9)">LOUT</text>
<text x="92" y="18.9" transform="rotate(-90 92 18.9)">ROUT</text>
<text x="142.8" y="27.8" transform="rotate(-90 142.8 27.8)">ROUT</text>
<text x="192.9" y="34.9">ADC_IN</text>
<text x="88.8" y="41.2">SDA</text>
<text x="247.5" y="37.4">LOUT</text>
<text x="88.8" y="43.8">SCL</text>
<text x="257.7" y="46.3">GP14</text>
<text x="88.8" y="48.9">RST</text>
<text x="242.4" y="60.3">CW_KEY</text>
<text x="289.4" y="65.4">ADC_EX</text>
<text x="41.2" y="78.9" transform="rotate(-90 41.2 78.9)">RX_IN</text>
<text x="138.4" y="100.9">BAND_0</text>
<text x="54.4" y="103.5">LPF_OUT</text>
<text x="246.3" y="102.2">LPF_OUT</text>
<text x="237.4" y="133.9">PAOUT</text>
<text x="139.6" y="141.6">BAND_1</text>
<text x="68.5" y="158.1">RXTX</text>
<text x="7.2" y="172">RX_IN</text>
<text x="87.5" y="172">PAOUT</text>
</g>
<g font-size="2.3" fill="#000080">
<text x="149.8" y="20.9">GND</text>
<text x="98.4" y="35.4" transform="rotate(-90 98.4 35.4)">GND</text>
<text x="243.2" y="32.9" transform="rotate(-90 243.2 32.9)">GND</text>
<text x="11.3" y="50.1">GND</text>
<text x="34.9" y="48.1" transform="rotate(-90 34.9 48.1)">GND</text>
<text x="162.5" y="51.4">GND</text>
<text x="179" y="51.4">GND</text>
<text x="97.7" y="55.2">GND</text>
<text x="110.4" y="57.7">GND</text>
<text x="238.1" y="57" transform="rotate(-90 238.1 57)">GND</text>
<text x="79.9" y="62.8">GND</text>
<text x="110.5" y="65.4">VCC</text>
<text x="224.8" y="71.7">VCC</text>
<text x="20.2" y="75.5">GND</text>
<text x="259" y="81.9">GND</text>
<text x="272.9" y="81.9">GND</text>
<text x="224.7" y="87">GND</text>
<text x="161.2" y="109.8">GND</text>
<text x="100.2" y="120">GND</text>
<text x="110.4" y="120">GND</text>
<text x="120.5" y="120">GND</text>
<text x="185.4" y="118.7">VCC</text>
<text x="233.6" y="116.2">GND</text>
<text x="162.5" y="142.8">GND</text>
<text x="28.5" y="159.9" transform="rotate(-90 28.5 159.9)">GND</text>
<text x="100.2" y="160.6">GND</text>
<text x="110.4" y="160.6">GND</text>
<text x="120.5" y="160.6">GND</text>
<text x="26.6" y="188.6">GND</text>
<text x="44.3" y="188.6">GND</text>
</g>
<g font-size="1.8" fill="#000080">
<text x="71" y="6.9">U2</text>
<text x="172.6" y="10.8">C104</text>
<text x="185.8" y="16" transform="rotate(-90 185.8 16)">+3V3</text>
<text x="32.9" y="27.3">C1</text>
<text x="43.1" y="27.3">U1</text>
<text x="83.7" y="26">C2</text>
<text x="227.2" y="29.8">CN2</text>
<text x="110.8" y="32.1">+3V3</text>
<text x="167.5" y="33.6">Q1</text>
<text x="173.9" y="31.1">C103</text>
<text x="209.4" y="31.1">CN3</text>
<text x="17.7" y="37.4">C5</text>
<text x="26.5" y="40">C7</text>
<text x="100.2" y="41.2">C6</text>
<text x="106.6" y="40">C4</text>
<text x="112.9" y="40">C3</text>
<text x="129.4" y="37.4">CN7</text>
<text x="147.2" y="36.2">C102</text>
<text x="217" y="52.7">CN6</text>
<text x="259.3" y="51.1">+3V3</text>
<text x="44.3" y="55.2">C105</text>
<text x="15.1" y="62.8">CN8</text>
<text x="213.2" y="71.7">U16</text>
<text x="265.3" y="69.2">C123</text>
<text x="237.4" y="76.8">D1</text>
<text x="251.3" y="76.8">C101</text>
<text x="92.6" y="84.4">U39</text>
<text x="105.3" y="89.5">C116</text>
<text x="134.5" y="84.4">U40</text>
<text x="156.1" y="87">Q13</text>
<text x="144.7" y="90.8">U41</text>
<text x="212" y="92">RF1</text>
<text x="83.7" y="99.7">C112</text>
<text x="95.1" y="99.7">D9</text>
<text x="104" y="100.9">L1</text>
<text x="107.3" y="99.7">T</text>
<text x="114.2" y="100.9">L2</text>
<text x="115.4" y="98.4">T37-6</text>
<text x="125.6" y="99.7">D11</text>
<text x="105.5" y="104.2">T37-6</text>
<text x="114.2" y="106">T</text>
<text x="123.1" y="106">C115</text>
<text x="95.1" y="111.1">C113</text>
<text x="115.4" y="112.4">C114</text>
<text x="105.3" y="130.1">C120</text>
<text x="145.9" y="131.4">U42</text>
<text x="157.4" y="128.9">Q14</text>
<text x="190.4" y="126.3">D13</text>
<text x="196.7" y="130.1">D14</text>
<text x="217" y="130.1">C110</text>
<text x="189.1" y="137.8">C109</text>
<text x="213.2" y="137.8">D15</text>
<text x="95.1" y="140.3">D10</text>
<text x="104" y="141.6">L3</text>
<text x="114.2" y="141.6">L4</text>
<text x="125.6" y="140.3">D12</text>
<text x="104" y="146.6">C117</text>
<text x="104" y="146.6">T37-6</text>
<text x="114.2" y="146.6">C118</text>
<text x="114.2" y="146.6">T37-6</text>
<text x="124.3" y="146.6">C119</text>
<text x="36.7" y="154.3">C108</text>
<text x="173.9" y="150.5">C111</text>
<text x="36.7" y="168.2">C106</text>
<text x="68.5" y="168.2">C107</text>
<text x="27.8" y="175.9">D4</text>
<text x="51.9" y="177.1">Q2</text>
<text x="35.4" y="183.5">D3</text>
</g>
<g font-size="1.8" fill="#00f">
<text x="71" y="14.6">32.768kHz</text>
<text x="83.7" y="23.5">4.7uF</text>
<text x="168.8" y="22.2">4K7</text>
<text x="172.6" y="18.4">100nF</text>
<text x="31.6" y="24.7">4.7uF</text>
<text x="161.2" y="34.9">27K</text>
<text x="185.3" y="32.3">10K</text>
<text x="15.1" y="41.2">22p</text>
<text x="167.5" y="37.2">2N3904</text>
<text x="173.9" y="38.7">100nF</text>
<text x="209.4" y="41.2">PZ254V-11-02P</text>
<text x="26.5" y="47.6">22p</text>
<text x="95.1" y="46.3">22p</text>
<text x="112.9" y="43.8">4.7uF</text>
<text x="116.7" y="43.8">100nF</text>
<text x="129.4" y="47.6">PZ254V-11-02P</text>
<text x="147.2" y="43.8">100nF</text>
<text x="185.3" y="42.5">10K</text>
<text x="224.7" y="45">PJ-324M (SPK)</text>
<text x="43.1" y="52.7">SI4732-A10-GSR</text>
<text x="44.3" y="57.7">22p</text>
<text x="248.8" y="56.5">10</text>
<text x="26.5" y="60.3">4K7</text>
<text x="265.3" y="62.8">10K</text>
<text x="219.6" y="67.9">PJ-324M (CW)</text>
<text x="250.1" y="67.9">10</text>
<text x="265.3" y="71.7">100nF</text>
<text x="15.1" y="73">PZ254V-11-02P</text>
<text x="279.3" y="73">10K</text>
<text x="93.9" y="79.3">1K</text>
<text x="123.1" y="79.3">1K</text>
<text x="213.2" y="83.1">DC-005-2.0</text>
<text x="237.4" y="79.3">1N4007</text>
<text x="251.3" y="79.3">100uF</text>
<text x="92.6" y="87">47uH</text>
<text x="104" y="87">100p</text>
<text x="134.5" y="87">47uH</text>
<text x="156.1" y="84.4">470k</text>
<text x="144.7" y="95.8">47uH</text>
<text x="124.3" y="97.1">1N4007</text>
<text x="83.7" y="107.3">2.2uF</text>
<text x="95.1" y="107.3">1N4007</text>
<text x="114.2" y="107.3">1200p</text>
<text x="156.1" y="102.2">BSS123</text>
<text x="105.3" y="108.5">470p</text>
<text x="124.3" y="108.5">820p</text>
<text x="212" y="112.4">CON-SMA-EDGE-S</text>
<text x="157.4" y="121.2">470K</text>
<text x="190.4" y="128.9">1N4148</text>
<text x="105.3" y="137.8">56p</text>
<text x="145.9" y="136.5">47uH</text>
<text x="196.7" y="137.8">1N4148</text>
<text x="217" y="137.8">100nF</text>
<text x="190.4" y="140.3">100nF</text>
<text x="213.2" y="140.3">1N4148</text>
<text x="95.1" y="147.9">1N4007</text>
<text x="105.3" y="149.2">390p</text>
<text x="115.4" y="149.2">820p</text>
<text x="125.6" y="149.2">100nF</text>
<text x="125.6" y="147.9">390p</text>
<text x="157.4" y="144.1">BSS123</text>
<text x="36.7" y="161.9">10nF</text>
<text x="173.9" y="158.1">2.2uF</text>
<text x="16.4" y="179.7">1N4148</text>
<text x="36.7" y="175.9">10nF</text>
<text x="51.9" y="179.7">BS170</text>
<text x="68.5" y="175.9">47p</text>
<text x="34.2" y="180.9">1N4148</text>
<text x="46.9" y="180.9">1K</text>
</g>
<g font-size="1.8">
<text x="41.9" y="30">1</text>
<text x="41.9" y="32.6">2</text>
<text x="41.9" y="35.1">3</text>
<text x="44" y="31.3">LOUT/DFS</text>
<text x="44" y="33.9">GPO3/DCLK</text>
<text x="66.9" y="31.3">ROUT/DOUT</text>
<text x="73.6" y="33.9">GND</text>
<text x="78.7" y="35.1">14</text>
<text x="78.7" y="32.6">15</text>
<text x="78.7" y="30">16</text>
<text x="212.6" y="35.1">2</text>
<text x="214.6" y="33.9">2</text>
<text x="232.3" y="35.1">3</text>
<text x="232.3" y="32.6">2</text>
<text x="232.3" y="30">1</text>
<text x="41.9" y="37.7">4</text>
<text x="41.9" y="40.2">5</text>
<text x="44" y="36.4">GPO2/INTB</text>
<text x="44" y="38.9">GPO1</text>
<text x="44" y="41.5">NC</text>
<text x="72.8" y="38.9">RCLK</text>
<text x="73.2" y="41.5">SDIO</text>
<text x="73.8" y="36.4">VDD</text>
<text x="78.7" y="40.2">12</text>
<text x="78.7" y="37.7">13</text>
<text x="132.5" y="41.5">2</text>
<text x="134.6" y="40.2">2</text>
<text x="212.6" y="37.7">1</text>
<text x="214.6" y="36.4">1</text>
<text x="232.3" y="40.2">5</text>
<text x="232.3" y="37.7">4</text>
<text x="41.9" y="42.7">6</text>
<text x="41.9" y="45.3">7</text>
<text x="41.9" y="47.8">8</text>
<text x="44" y="44">FMI</text>
<text x="44" y="46.6">RFGND</text>
<text x="72.7" y="46.6">SENB</text>
<text x="72.9" y="44">SCLK</text>
<text x="78.7" y="47.8">9</text>
<text x="78.7" y="45.3">10</text>
<text x="78.7" y="42.7">11</text>
<text x="132.5" y="44">1</text>
<text x="134.6" y="42.7">1</text>
<text x="44" y="49.1">AMI</text>
<text x="73" y="49.1">RST#</text>
<text x="227.2" y="59.3">3</text>
<text x="227.2" y="56.7">2</text>
<text x="227.2" y="54.2">1</text>
<text x="20.3" y="65.6">2</text>
<text x="227.2" y="64.3">5</text>
<text x="227.2" y="61.8">4</text>
<text x="18.2" y="69.4">1</text>
<text x="18.2" y="66.9">2</text>
<text x="20.3" y="68.1">1</text>
<text x="223.4" y="74.5">1</text>
<text x="223.4" y="77">3</text>
<text x="223.4" y="79.6">2</text>
<text x="223.9" y="98.1" transform="rotate(-90 223.9 98.1)">5</text>
<text x="228.9" y="98.1" transform="rotate(-90 228.9 98.1)">1</text>
<text x="231" y="101.2">2</text>
<text x="223.9" y="106.8" transform="rotate(-90 223.9 106.8)">4</text>
<text x="228.9" y="106.8" transform="rotate(-90 228.9 106.8)">3</text>
</g>
<g font-size="1.5" fill="#000080">
<text x="167.5" y="18.4">R56</text>
<text x="184" y="28.5">R55</text>
<text x="159.9" y="31.1">R54</text>
<text x="184" y="38.7">R57</text>
<text x="248.8" y="53.9">R90</text>
<text x="25.3" y="56.5">R86</text>
<text x="264" y="59">R88</text>
<text x="250.1" y="62.8">R87</text>
<text x="278" y="69.2">R89</text>
<text x="93.9" y="74.3">R82</text>
<text x="123.1" y="74.3">R81</text>
<text x="156.1" y="81.9">R83</text>
<text x="157.4" y="118.7">R84</text>
<text x="48.1" y="177.1">R58</text>
</g>
</svg>
